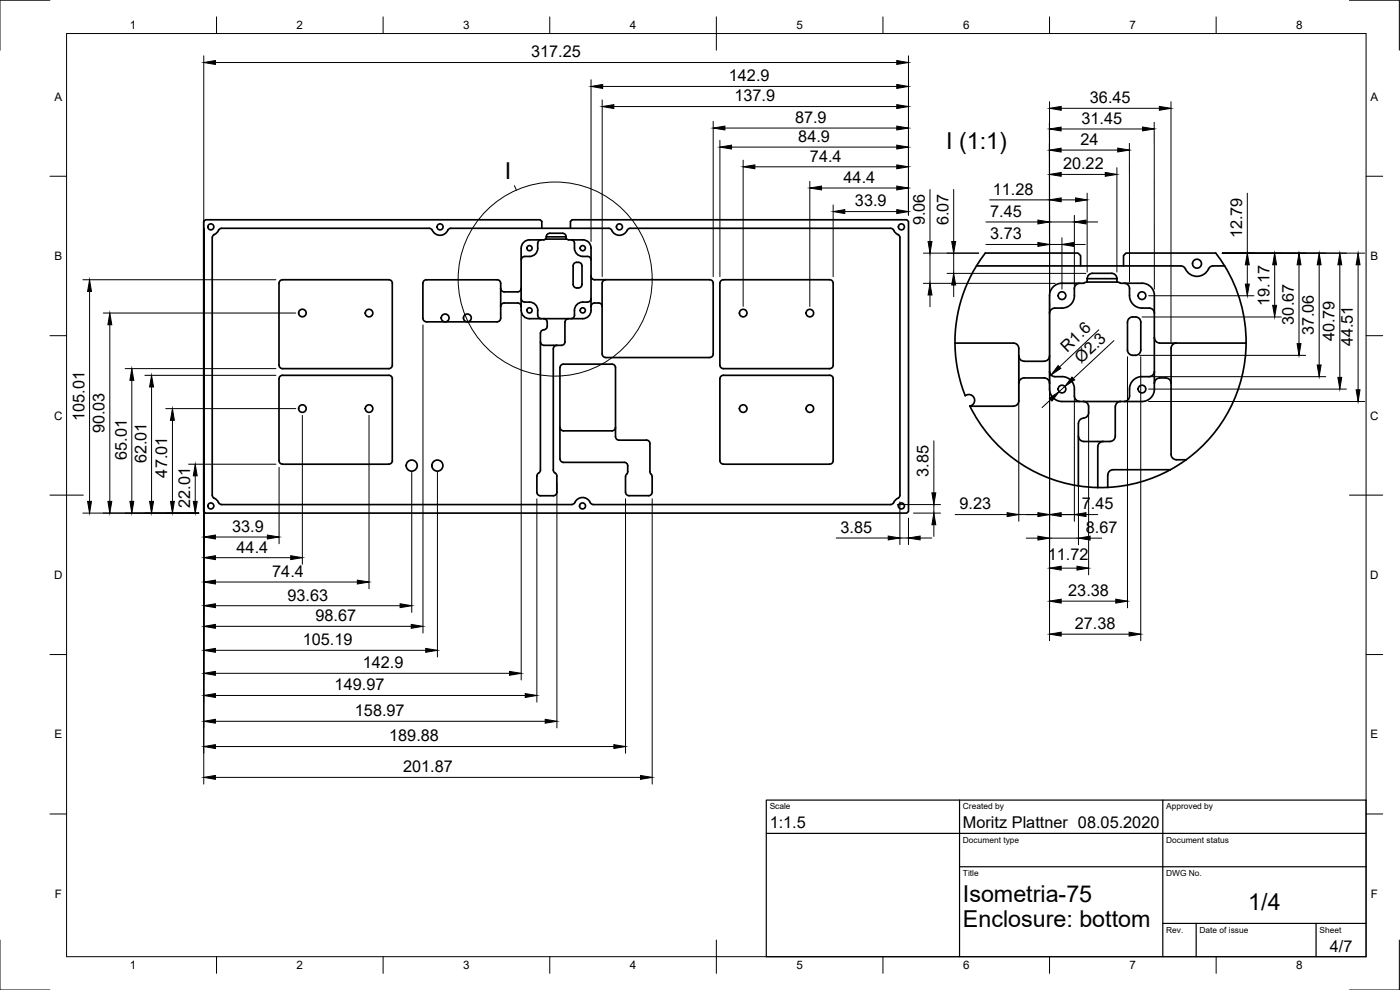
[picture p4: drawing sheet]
<svg xmlns="http://www.w3.org/2000/svg" width="420mm" height="297mm" viewBox="0 0 420 297" stroke-linecap="round" stroke-linejoin="round" font-family="sans-serif">
<!-- layer: Visible -->
<g fill="none" stroke="#000" stroke-width=".51">
<path d="M161.4 74.5a2.49 2.49 0 0 1-2.5 2.4l-1.7 .1-.6 .4-.2 .6M162.4 72l-.6 .2-.4 .5v1.8M162.6 68.5v-2.1l-.5-.5h-100.5l-.5 .5v87l.5 .6h210.5l.5-.6v-87l-.5-.5h-100.4l-.5 .5v2.1M163.9 71.7l-.7 .3h-4.3a2.49 2.49 0 0 0-2.5 2.5M163.9 71.1l.2-.7 .9-.4h4.2l.5 .4 .2 .7M163.9 71.1v.6M163.9 71.1h6v.6l.7 .3M163.9 71.7h6M170.6 72h4.3a2.49 2.49 0 0 1 2.5 2.4v18.7a2.49 2.49 0 0 1-2.5 2.5h-16a2.49 2.49 0 0 1-2.5-2.5v-18.6M171.4 72l.6 .2 .4 .8a2.97 2.97 0 0 0 1.9 3.9h.6M172.4 78.9a1.38 1.38 0 0 1 2.3 .9v5.5a1.36 1.36 0 0 1-1.4 1.1 1.36 1.36 0 0 1-1.3-1.1v-5.5zM174.9 76.9h1.4"/>
<path d="M176.3 76.9l.6 .2 .5 .9M188.2 69.1a2.57 2.57 0 0 1-2.5 1.5 2.57 2.57 0 0 1-2.3-1.7l-.7-.4h-47.4l-.6 .2a2.83 2.83 0 0 1-4 1.5l-1.1-1.3-.8-.4h-62.3l-.6 .2-1 1.3-1 .7-.2 .6v77.3M188.2 69.1l.4-.4 .5-.2h78.2l.8 .4 .5 .8 1.3 1 .2 .6v77.3M293.1 79.8h61.3l.9 .3a4.3 4.3 0 0 0 5.2 2.6l1.5-1 1.1-1.6 1-.3M324.3 79.8v-3.1l-.8-.8h-27.8a43.8 43.8 0 0 0-6 42.8M364.1 79.8h3.4M367.5 79.8l-2.7-3.9h-26.9l-.7 .8v3.1M367.5 79.8a43.7 43.7 0 0 1 6.5 23.1M83.9 84.4l.9-.5h31.9l.6 .2 .5 .9v24.5l-.3 .7-.8 .4h-31.9l-.6-.2-.5-.9v-24.5zM127.4 84.1l.6-.1 21.2-.1 .6 .2 .5 .9v10.5l-.2 .6-.9 .4h-21.2l-.6-.2-.5-.8v-10.5zM150.3 86.5l.1 .5 .7 .5 4.2 .1M151.3 90.9h4"/>
<path d="M151.3 90.9l-.6 .2-.4 .9M155.4 90.9l.8 .4 .2 .7M156.4 89.6l.2 .6 .9 .4a3 3 0 0 1 3.8 2l.1 2.3 .4 .5 .6 .2M156.4 86.5l-.4 .9-.6 .2M163.2 95.6l.6 .2 .4 .5v1.6M164.2 97.9l-.2 .6-1.4 .7-.4 .8v41M170.6 95.6l-.6 .2-.4 .5-.1 6.3-.4 .8-.6 .2h-5.2l-.9-.4-.2-.7M177.4 82.9l.4 .8 .6 .2h34.6l.6 .2 .5 .9-.1 21.2-.4 .9-.6 .2h-31.2l-.9-.5-.2-.6M177.4 89.6l-.5 .8-.6 .2a2.99 2.99 0 0 0-3.8 2l-.1 2.3-.4 .5-.6 .2M178.4 90.9h1.2M178.4 90.9l-.6 .2-.4 .9M179.7 90.9l.6 .2 .4 .9"/>
<path d="M180.7 85v21.2M181.8 83.9l-.6 .2-.5 .9M216.3 84.4l.8-.5h31.9l.6 .2 .4 .9 .1 24.5-.2 .7-.9 .4h-31.9l-.6-.2-.5-.9v-24.5zM322.5 88.7a3.7 3.7 0 0 1-3.8 3.7h-2.1a1.6 1.6 0 0 0-1.6 1.6M324 85a1.6 1.6 0 0 0-1.6 1.6v2.1M326.3 83.6v1l-1.1 .4h-6.5a3.7 3.7 0 0 0-3.7 3.7v28a3.7 3.7 0 0 0 3.7 3.8h24a3.7 3.7 0 0 0 3.8-3.8M326.3 83.6h8.9M326.3 84.6h8.9M333.6 82h-5.7a1.6 1.6 0 0 0-1.6 1.6M333.6 82a1.6 1.6 0 0 1 1.6 1.6M335.2 83.6v1M335.2 84.6l1 .4h6.5a3.7 3.7 0 0 1 3.8 3.7"/>
<path d="M337.4 85a1.6 1.6 0 0 1 1.6 1.6 5.4 5.4 0 0 0 1.1 4.7 5 5 0 0 0 4.8 1.1 1.6 1.6 0 0 1 1.6 1.6M340 95.1h.8M340 95.1a1.6 1.6 0 0 0-1.6 1.6v8.3a2.04 2.04 0 0 0 2 1.6 2.04 2.04 0 0 0 2-1.6v-8.3a1.6 1.6 0 0 0-1.6-1.6M346.4 88.7v28M83.9 113l.9-.4h31.9l.6 .2 .5 .9v24.5l-.3 .6-.8 .5h-31.9l-.6-.2-.5-.9v-24.5zM167.1 103.6l-.6 .2-.4 .9v36.3M216.3 113l.8-.4h31.9l.6 .2 .4 .9 .1 24.5-.2 .6-.9 .5h-31.9l-.6-.2-.5-.9v-24.5zM286.6 102.9h17.6a1.6 1.6 0 0 1 1.6 1.6v15.8a1.6 1.6 0 0 1-1.6 1.6M289.7 118.7a1.77 1.77 0 0 1 2.7 .7 1.77 1.77 0 0 1-1.3 2.5h13M305.8 115a1.6 1.6 0 0 1 1.5-1.6h6.1a1.6 1.6 0 0 1 1.6 1.6M315 106.8a1.63 1.63 0 0 1-1.6 1.6h-6a1.6 1.6 0 0 1-1.6-1.6M315 111.4a1.6 1.6 0 0 0 1.6 1.6 5.4 5.4 0 0 1 4.8 1.1 3.7 3.7 0 0 1 1.1 2.6"/>
<path d="M322.4 116.7v2.2M322.5 118.8a1.6 1.6 0 0 0 1.6 1.6M346.5 115a1.6 1.6 0 0 1 1.5-1.6h1.9a1.6 1.6 0 0 1 1.6 1.6M346.5 111.4a1.63 1.63 0 0 1-1.7 1.6 5.3 5.3 0 0 0-4.7 1.1 3.7 3.7 0 0 0-1.1 2.6v2.1a1.6 1.6 0 0 1-1.6 1.6M346.5 101.3a1.6 1.6 0 0 0 1.6 1.6h25.9M353 102.9a1.6 1.6 0 0 0-1.5 1.6v31.8a1.6 1.6 0 0 0 1.5 1.6M374 102.9a43.7 43.7 0 0 1-41.5 43.3M168.1 128.2l.2 .6 .8 .5h14.5l.7-.2 .4-.9M291.1 121.9a43.7 43.7 0 0 0 32.6 23.9M323.6 127.1v18.7M323.7 130.8a1.6 1.6 0 0 0 1.6 1.6M325.1 120.4a1.6 1.6 0 0 1 1.6 1.7v1.7a1.85 1.85 0 0 1-2 1.8 1.6 1.6 0 0 0-1 1.5"/>
<path d="M325.2 132.5h7.9M331.1 132.5a1.6 1.6 0 0 0-1.6 1.6v12.2M336.3 120.4a1.6 1.6 0 0 0-1.6 1.6v8.9a1.6 1.6 0 0 1-1.6 1.5M353 138h3M63.7 148.6l.2 .5 .4 .4M64.3 149.5l.9 .7 .7 1 .6 .2h105.1l.5-.2a2.87 2.87 0 0 1 4.1-1.5l1.1 1.3 .7 .4h89.3l.6-.2 .7-1 .9-.7M162.2 141l-.1 .5-.8 .8-.2 .6v4.8l.2 .6 .9 .4h3.9l.8-.4 .2-.6M166.1 141l1 1.9M167.1 142.9v4.8M187.7 143.1l.1 4.9 .4 .5 .6 .2h5.9l.6-.2 .4-.8v-4.6M195.7 143l-.6-1.5v-8.4l-.2-.6-.9-.5-8.2 .1-.6-.2-.4-.6-.1-21-.2-.6-.8-.5-14.6 .1-.6 .2-.4 .8-.1 27.4 .3 .6 .8 .4 18.6 .1 .5 .3 .2 .7v2l-.7 1.2M270.1 148.6l-.2 .5-.4 .4"/>
<path d="M323.7 145.8l5.8 .5M332.5 146.2l-3 .1M351.2 140.9h-17.1a1.6 1.6 0 0 0-1.6 1.6l-.1 3.7"/>
<circle cx="63.3" cy="68.1" r=".9"/>
<circle cx="132.1" cy="68.1" r=".9"/>
<circle cx="158.9" cy="74.5" r=".77"/>
<circle cx="174.9" cy="74.5" r=".77"/>
<circle cx="185.9" cy="68.1" r=".9"/>
<circle cx="270.5" cy="68.1" r=".9"/>
<circle cx="359.2" cy="79.1" r="1.34"/>
<circle cx="90.8" cy="93.9" r="1.13"/>
<circle cx="110.8" cy="93.9" r="1.13"/>
<circle cx="133.6" cy="95.4" r="1.17"/>
<circle cx="140.3" cy="95.4" r="1.17"/>
<circle cx="158.9" cy="93.1" r=".77"/>
<circle cx="174.9" cy="93.1" r=".77"/>
<circle cx="223" cy="93.9" r="1.13"/>
<circle cx="243" cy="93.9" r="1.13"/>
<circle cx="318.7" cy="88.7" r="1.15"/>
<circle cx="342.7" cy="88.7" r="1.15"/>
<circle cx="318.7" cy="116.7" r="1.15"/>
<circle cx="342.7" cy="116.7" r="1.15"/>
<circle cx="90.8" cy="122.6" r="1.13"/>
<circle cx="110.8" cy="122.6" r="1.13"/>
<circle cx="123.6" cy="139.7" r="1.66"/>
<circle cx="131.3" cy="139.7" r="1.66"/>
<circle cx="223" cy="122.6" r="1.13"/>
<circle cx="243" cy="122.6" r="1.13"/>
<circle cx="63.3" cy="151.8" r=".9"/>
<circle cx="174.8" cy="151.8" r=".9"/>
<circle cx="270.5" cy="151.8" r=".9"/>
</g>
<!-- layer: Border -->
<g fill="none" stroke="#000" stroke-width=".3">
<path d="M15 .1h-15v15M20 10.1h390v276.9h-390zM65 5.1v5M115 5.1v5M165 5.1v5M215 5.1v10M265 5.1v5M315 5.1v5M365 5.1v5M405 .1h15v15M15 52.9h5M410 52.9h5"/>
<path d="M15 100.7h5M410 100.7h5M15 148.6h10M405 148.6h10M15 196.4h5M410 196.4h5M15 244.2h5M410 244.2h5M0 282.1v14.9h15M65 287v5M115 287v5M165 287v5"/>
<path d="M215 282.1v9.9M265 287v5M315 287v5M365 287v5M420 282.1v14.9h-15"/>
</g>
<!-- layer: Dimensions -->
<g fill="none" stroke="#000" stroke-width=".3">
<path d="M61.2 16.7v218.6M64.6 18.8h204.5M272.6 16.7v47.8M177.4 23.9v48.6M180.7 30v53M180.9 25.9h88.2M184.2 32h84.9M214 36.4v46.6M217.6 38.4h51.5M315 30.5v161.8M318.5 38.7h24.4M318.5 32.5h29.4"/>
<path d="M346.4 36.7v50M351.4 30.5v72M216 42.1v40.9M219.5 44.1h49.6M223 48.1v43.8M226.5 50h42.6M243 54.4v37.5M246.5 56.4h22.6M279.1 56.9v15.6M286.2 56.8v15.7M297 60h18M314.9 43l.1 49.1"/>
<path d="M318.5 45h16.9M318.5 60h4.3M318.5 52.3h13.2M326.3 58v23.6M335.2 50.3v31.3M338.9 43l.1 41.6M374.3 58v18M250 61.5v21.5M253.5 63.5h15.6M277.1 76h16.6M279.1 76v9M286.2 76v6"/>
<path d="M295.9 66.6h15.6M295.9 73.3h15.6M315 66.6h7.4M315 73.3h3.7M318.7 71.3v15.4M322.2 73.3h3.5M322.4 64.6v22.1M325.9 66.6h3.5M366.8 76h42.8M374.3 79.4v5.8M382.5 79.4v12.2M389.8 79.4v23.7"/>
<path d="M395.9 79.4v30.1M402.1 79.4v33.8M407.6 79.4v37.6M24.9 83.9h57.9M26.9 87.4v63M31 93.9h57.8M33 97.4v53M126.9 97.5v92.4M156.4 94v110M277.1 85h39.6M279.1 88.5v3.5M284.2 82h41.7"/>
<path d="M286.2 85.5v3.5M329.8 99l-11.8 11.1M342.8 95.1h41.7M344.7 88.7h31.6M37.6 110.6h45.2M39.6 114.1v36.3M43.5 112.6h39.3M45.5 116.1v34.3M305.8 106.6v49.8M315.3 119.9l-2.6 2.4M319.6 116l-1.7 1.5M322.4 118.7v37.7"/>
<path d="M334.3 102.2l-12.2 11.4M338.4 107v75.4M342 106.6h49.9M342.3 107v85.3M344.7 113h53.2M344.7 116.7h59.4M49.7 122.6h39.1M51.8 126.1v24.3M56.6 139.3h26.2M90.7 124.6v44.7M110.7 124.6v52M280.3 132.3v15.6"/>
<path d="M323.7 129.1v34.4M326.7 124.1v48.4M344.7 120.5h64.9M24.9 154h34.7M58.6 142.8v7.6M83.8 140.2v22.9M123.6 141.7v42M131.3 141.7v55.4M161.1 149.7v61M167.1 144.9v73.5M187.7 149.7v76.3M195.7 149.7v85.6"/>
<path d="M269.3 151.4h13M270.1 150.6v12.8M272.6 155.5v7.9M274.2 154h8.1M280.3 151.4v2.6M280.3 157.4v3.6M286.7 154.4h15.6M305.8 154.4h16.6M325.9 154.4h3.5M64.6 161.1h15.6M64.6 167.3h22.6M64.6 174.6h42.7"/>
<path d="M251 161.4h15.6M270.1 161.4h2.5M276.1 161.4h3.5M308 161.5h3.5M315 161.5h8.7M318.5 170.5h4.7M327.2 161.5h3.4M64.6 181.7h55.5M64.6 187.9h58.8M64.6 195.1h63.2M318.5 180.4h16.4M318.5 190.3h20.4"/>
<path d="M64.6 202h88.3M64.6 208.7h93M64.6 216.4h99M64.6 224h119.6M64.6 233.2h127.6"/>
</g>
<g fill="#000" stroke="#000" stroke-width=".3">
<path d="M61.2 18.8l3.4-.6v1.1zM269.1 18.2l3.5 .6-3.5 .5zM177.4 25.9l3.5-.6v1.2zM180.7 32l3.5-.6v1.2zM214 38.4l3.6-.6v1.2zM269.1 37.8l3.5 .6-3.5 .6zM269.1 31.4l3.5 .6-3.5 .6zM269.1 25.3l3.5 .6-3.5 .6zM314.9 38.7l3.6-.6v1.2zM315 32.5l3.5-.6v1.2zM342.9 38.1l3.5 .6-3.5 .6zM347.9 31.9l3.5 .6-3.5 .6z"/>
<path d="M216 44.1l3.5-.6v1.2zM223 50l3.5-.5v1.1zM243 56.4l3.5-.6v1.2zM269.1 55.8l3.5 .6-3.5 .6zM269.1 49.5l3.5 .5-3.5 .6zM269.1 43.5l3.5 .6-3.5 .6zM314.9 45l3.6-.5v1.1zM315 60l3.5-.6v1.1zM315 52.3l3.5-.6v1.2zM322.8 59.4l3.5 .6-3.5 .5zM331.7 51.7l3.5 .6-3.5 .6zM335.4 44.4l3.5 .6-3.5 .6z"/>
<path d="M250 63.5l3.5-.6v1.2zM269.1 62.9l3.5 .6-3.5 .6zM278.5 72.5h1.2l-.6 3.5zM285.6 72.5h1.2l-.6 3.5zM311.5 66l3.5 .6-3.5 .6zM311.5 72.8l3.5 .5-3.5 .6zM318.7 73.3l3.5-.5v1.1zM322.4 66.6l3.5-.6v1.2zM374.3 76l.6 3.4h-1.2zM382.5 76l.6 3.4h-1.1zM389.8 76l.6 3.4h-1.1zM395.9 76l.6 3.4h-1.2z"/>
<path d="M402.1 76l.6 3.4h-1.2zM407.6 76l.6 3.4h-1.2zM26.9 83.9l.6 3.5h-1.2zM33 93.9l.5 3.5h-1.1zM279.1 85l.6 3.5h-1.2zM286.2 82l.6 3.5h-1.2zM373.7 85.2h1.2l-.6 3.5zM382 91.6h1.1l-.6 3.5zM39.6 110.6l.6 3.5h-1.2zM45.5 112.6l.6 3.5h-1.2zM314.9 119.5l3-2-2.2 2.8zM317.6 109.7l.8 .8-3 2z"/>
<path d="M321.7 113.1l.8 .9-2.9 2zM389.3 103.1h1.1l-.6 3.5zM395.3 109.5h1.2l-.6 3.5zM401.5 113.2h1.2l-.6 3.5zM407 117h1.2l-.6 3.5zM51.8 122.6l.5 3.5h-1.1zM26.3 150.4h1.2l-.6 3.6zM32.4 150.4h1.1l-.5 3.6zM39 150.4h1.2l-.6 3.6zM44.9 150.4h1.2l-.6 3.6zM51.2 150.4h1.1l-.5 3.6zM58 150.4h1.2l-.6 3.6z"/>
<path d="M58.6 139.3l.6 3.5h-1.2zM280.3 154l.5 3.4h-1.1zM279.7 147.9h1.1l-.5 3.5zM302.3 153.8l3.5 .6-3.5 .6zM311.5 153.8l3.5 .6-3.5 .6zM315 154.4l3.5-.6v1.2zM322.4 154.4l3.5-.6v1.2zM61.2 161.1l3.4-.6v1.2zM61.2 167.3l3.4-.6v1.2zM61.2 174.6l3.4-.5v1.1zM80.2 160.5l3.6 .6-3.6 .6zM87.2 166.7l3.5 .6-3.5 .6z"/>
<path d="M107.3 174.1l3.4 .5-3.4 .6zM266.6 160.8l3.5 .6-3.5 .6zM272.6 161.4l3.5-.6v1.2zM311.5 160.9l3.5 .6-3.5 .5zM315 170.5l3.5-.6v1.2zM315 180.4l3.5-.6v1.2zM323.2 169.9l3.5 .6-3.5 .6zM323.7 161.5l3.5-.6v1.1zM334.9 179.8l3.5 .6-3.5 .6zM61.2 181.7l3.4-.5v1.1zM61.2 187.9l3.4-.5v1.1zM61.2 195.1l3.4-.6v1.2z"/>
<path d="M120.1 181.2l3.5 .5-3.5 .6zM123.4 187.4l3.5 .5-3.5 .6zM127.8 194.5l3.5 .6-3.5 .6zM315 190.3l3.5-.6v1.1zM338.9 189.7l3.4 .6-3.4 .5zM61.2 202l3.4-.5v1.1zM61.2 208.7l3.4-.6v1.2zM61.2 216.4l3.4-.6v1.2zM152.9 201.5l3.5 .5-3.5 .6zM157.6 208.1l3.5 .6-3.5 .6zM163.6 215.8l3.5 .6-3.5 .6zM61.2 224l3.4-.6v1.2z"/>
<path d="M61.2 233.2l3.4-.5v1.1zM184.2 223.4l3.5 .6-3.5 .6zM192.2 232.7l3.5 .5-3.5 .6z"/>
</g>
<!-- layer: Annotations -->
<g fill="none" stroke="#000" stroke-width=".3">
<path d="M154.4 55.7l.6 1.4"/>
<circle cx="166.6" cy="83.7" r="29.1"/>
</g>
<!-- layer: TitleBlock -->
<path d="M230 240.1h180v46.9h-180zM230 250h180M288 240.1v46.9M349 240.1v46.9M288 260.1h122M349 277.1h61M359 277.1v9.9M395 277.1v9.9" fill="none" stroke="#000" stroke-width=".36"/>
<g font-size="7">
<text x="284" y="44.7">I (1:1)</text>
<text x="151.5" y="53.8">I</text>
<text x="289" y="270.6">Isometria-75</text>
<text x="374.6" y="273">1/4</text>
<text x="289" y="278.1">Enclosure: bottom</text>
</g>
<g font-size="4.9">
<text x="159.4" y="17.2">317.25</text>
<text x="218.7" y="24.4">142.9</text>
<text x="220.4" y="30.4">137.9</text>
<text x="327.1" y="30.9">36.45</text>
<text x="238.6" y="36.9">87.9</text>
<text x="324.5" y="37.1">31.45</text>
<text x="239.6" y="42.6">84.9</text>
<text x="324.3" y="43.5">24</text>
<text x="243.1" y="48.6">74.4</text>
<text x="319" y="50.8">20.22</text>
<text x="253.2" y="54.9">44.4</text>
<text x="298" y="58.4">11.28</text>
<text x="256.6" y="61.9">33.9</text>
<text x="297.2" y="65.1">7.45</text>
<text x="277.6" y="67.7" transform="rotate(-90 277.6 67.7)">9.06</text>
<text x="284.6" y="67.6" transform="rotate(-90 284.6 67.6)">6.07</text>
<text x="297.2" y="71.8">3.73</text>
<text x="372.8" y="71.5" transform="rotate(-90 372.8 71.5)">12.79</text>
<text x="381" y="91.8" transform="rotate(-90 381 91.8)">19.17</text>
<text x="388.3" y="97.4" transform="rotate(-90 388.3 97.4)">30.67</text>
<text x="394.3" y="100.6" transform="rotate(-90 394.3 100.6)">37.06</text>
<text x="320.3" y="105.8" transform="rotate(-43 320.3 105.8)">R1.6</text>
<text x="400.5" y="102.4" transform="rotate(-90 400.5 102.4)">40.79</text>
<text x="406" y="103.9" transform="rotate(-90 406 103.9)">44.51</text>
<text x="324.5" y="109.1" transform="rotate(-43 324.5 109.1)">Ø2.3</text>
<text x="25.3" y="126.2" transform="rotate(-90 25.3 126.2)">105.01</text>
<text x="31.4" y="130.1" transform="rotate(-90 31.4 130.1)">90.03</text>
<text x="38" y="138" transform="rotate(-90 38 138)">65.01</text>
<text x="43.9" y="139" transform="rotate(-90 43.9 139)">62.01</text>
<text x="50.2" y="143.3" transform="rotate(-90 50.2 143.3)">47.01</text>
<text x="278.7" y="143.1" transform="rotate(-90 278.7 143.1)">3.85</text>
<text x="57" y="152.3" transform="rotate(-90 57 152.3)">22.01</text>
<text x="288" y="152.9">9.23</text>
<text x="324.7" y="152.9">7.45</text>
<text x="69.6" y="159.6">33.9</text>
<text x="252.3" y="159.9">3.85</text>
<text x="325.9" y="159.9">8.67</text>
<text x="71" y="165.8">44.4</text>
<text x="81.7" y="173.1">74.4</text>
<text x="314.5" y="168.1">11.72</text>
<text x="320.6" y="178.8">23.38</text>
<text x="86.3" y="180.2">93.63</text>
<text x="94.7" y="186.4">98.67</text>
<text x="322.6" y="188.7">27.38</text>
<text x="90.9" y="193.6">105.19</text>
<text x="108.9" y="200.5">142.9</text>
<text x="100.4" y="207.1">149.97</text>
<text x="106.5" y="214.8">158.97</text>
<text x="116.8" y="222.4">189.88</text>
<text x="121" y="231.7">201.87</text>
<text x="231" y="248.5">1:1.5</text>
<text x="289" y="248.5">Moritz Plattner 08.05.2020</text>
<text x="399.1" y="285.7">4/7</text>
</g>
<g font-size="3.5">
<text x="39" y="8.8">1</text>
<text x="89" y="8.8">2</text>
<text x="139" y="8.8">3</text>
<text x="189" y="8.8">4</text>
<text x="239" y="8.8">5</text>
<text x="289" y="8.8">6</text>
<text x="339" y="8.8">7</text>
<text x="389" y="8.8">8</text>
<text x="16.3" y="30.2">A</text>
<text x="411.3" y="30.2">A</text>
<text x="16.3" y="78">B</text>
<text x="411.3" y="78">B</text>
<text x="16.2" y="125.9">C</text>
<text x="411.2" y="125.9">C</text>
<text x="16.2" y="173.7">D</text>
<text x="411.2" y="173.7">D</text>
<text x="16.3" y="221.6">E</text>
<text x="411.3" y="221.6">E</text>
<text x="16.4" y="269.4">F</text>
<text x="411.4" y="269.4">F</text>
<text x="39" y="290.8">1</text>
<text x="89" y="290.8">2</text>
<text x="139" y="290.8">3</text>
<text x="189" y="290.8">4</text>
<text x="239" y="290.8">5</text>
<text x="289" y="290.8">6</text>
<text x="339" y="290.8">7</text>
<text x="389" y="290.8">8</text>
</g>
<g font-size="2.5">
<text x="231" y="242.9">Scale</text>
<text x="289" y="242.9">Created by</text>
<text x="350" y="242.9">Approved by</text>
<text x="289" y="252.8">Document type</text>
<text x="350" y="252.8">Document status</text>
<text x="289" y="262.9">Title</text>
<text x="350" y="262.9">DWG No.</text>
<text x="350" y="279.9">Rev.</text>
<text x="360" y="279.9">Date of issue</text>
<text x="396" y="279.9">Sheet</text>
</g>
</svg>
